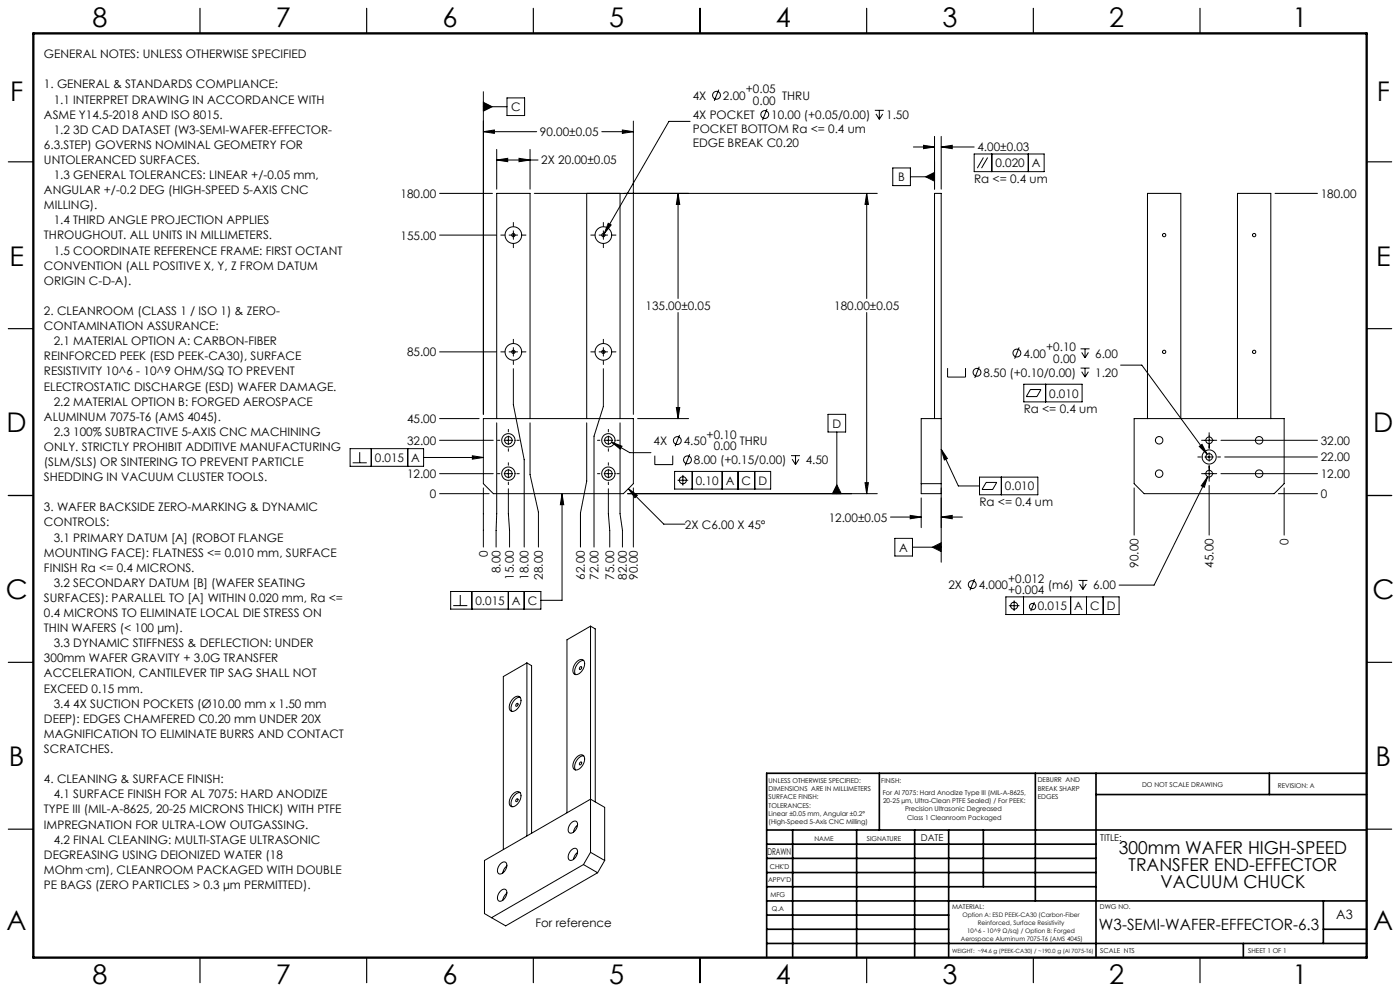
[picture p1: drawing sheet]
<svg xmlns="http://www.w3.org/2000/svg" width="420mm" height="297mm" viewBox="0 0 420 297" stroke-linecap="round" stroke-linejoin="round" font-family="sans-serif">
<g fill="none" stroke="#000" stroke-width=".3">
<path d="M145 30.7l2.7 1.3-2.7 1.3zM145 39.5l3.3-.5v1zM145 39.5h16M145 27.5v96.7M145 32h7.1M152.1 29.3h5.3v5.3h-5.3zM180.5 39.5h9.5M186.7 39l3.3 .5-3.3 .5zM190 36.3v87.9M207 36.4h-6.3l-19.4 33.6M215.6 26.9l-1.3 3.3M230.1 32.6l-1.3 3.4"/>
<path d="M262.5 33.1h2.6M262.8 34.1l1 1.7M263.8 33.1v2.7M264.8 34.1l-1 1.7M131.9 58h15.8M149 48l3.3-.6v1.1zM149 44.8v11.9M149 48h12.4M155.7 47.4l3.3 .6-3.3 .5zM159 44.8v11.9M160.3 58h102.9M176 58v67.5"/>
<path d="M186 58v67.5M203.4 58l.5 3.3h-1zM203.4 58v31.5M260 58l.5 3.3h-1zM260 58v31.5M267.8 50.3h5.3v5.3h-5.3zM273.1 53h7.3M274 44.1h6.4M277.1 43.5l3.3 .6-3.3 .5zM277.7 53l2.7-1.3v2.6zM280.4 40.9v15.8M282.4 44.1l3.3-.6v1.1z"/>
<path d="M282.4 40.9v15.8M282.4 44.1h9.9M292.3 46.2h20.9v5.2h-20.9zM295 47.2l-1.8 3.2M296.3 47.2l-1.8 3.2M297.5 46.2v5.2M308.5 46.2v5.2M382.5 58h12.7M131.9 70.5h17.1M150.2 70.5h1.3M152.7 70.5h2.6M154 66.7v1.2"/>
<path d="M154 69.2v2.5M154 73v1.2M156.6 70.5h1.2M177.2 70.5h1.3M179.7 70.5h2.6M181 66.7v1.2M181 69.2v2.5M181 73v1.2M182.5 66.9l.9 .5-2.1 2.6zM183.6 70.5h1.2M203.4 93.7v31.8M260 93.7v54.3"/>
<path d="M131.9 105.5h17.1M150.2 105.5h1.3M152.7 105.5h2.6M154 110.5v10.8l3.3 16.5v26.2M154 101.7v1.2M154 104.2v2.5M154 108v1.2M156.6 105.5h1.2M177.2 105.5h1.3M179.7 105.5h2.6M181 110.5v11.3l-2.8 8.9v33.3M181 101.7v1.2"/>
<path d="M181 104.2v2.5M181 108v1.2M183.6 105.5h1.2M284.3 110.3v2.7h5.4v-2.7M293.8 109.9l-1.4 3.4M305.7 104.1l-1.3 3.4M307.1 115.2h17.5v5.2h-17.5zM309.1 116.7h3.2l-1.2 2.2h-3.2zM313.7 115.2v5.2M324.2 104.5h2.7M324.2 110.3h2.7M324.5 105.6l1 1.6"/>
<path d="M324.5 111.4l1 1.6M325.5 104.5v2.7M325.5 110.3v2.7M326.5 105.6l-1 1.6M326.5 111.4l-1 1.6M336.2 109.4h6.3l19.7 26.8M105 134.5h22.1v5.3h-22.1zM105.8 138.7h4.2M107.9 135.5v3.2M111.4 134.5v5.3M122.3 134.5v5.3M127.1 137.1h17.9"/>
<path d="M131.9 125.5h11.8M131.9 132h16.1M141.7 136.6l3.3 .5-3.3 .5zM145 125.5h45v19.5l-3 3h-39l-3-3zM149 125.5v-67.5h10v67.5M149 126.7l-.2 37.3M149.2 132h.8M151.2 132h2.6M152.5 128.7v.7M152.5 130.7v2.5M152.5 134.5v.7M152.5 138.7v.7"/>
<path d="M155.1 132h.7M159 126.7v15.5l2.5 11.3v10.5M176 126.7v17.5l-1.9 9.6v10.2M179.2 132h.8M181.2 132h2.6M182.5 128.7v.7M182.5 130.7v2.5M182.5 134.5v.7M182.5 138.7v.7M183.5 132.5l3.1 1.2-.5 .9zM183.5 132.5l5.4 3.2h6.4M185.1 132h.7"/>
<path d="M186 126.7v27.3l.7 5v5M191.3 125.5h15.3M196.4 136.6v2.6h5.4v-2.6M202.9 122.2h1l-.5 3.3zM203.9 130.4l-1.4 3.3M206.9 136.1l-1.3 3.4M237.3 136.6h2.7M237.7 137.6l1 1.6M238.7 136.6v2.6M239.7 137.6l-1 1.6M248.4 124.2h5.3v5.3h-5.3zM251 129.5v18.5"/>
<path d="M280.4 125.5v-67.5h2v110.5M282.4 134.6l5.1 11h6.4M282.4 125.5h-6v22.5h6M282.4 134.6l1.8 2.8-.9 .5zM340.2 125.5h45v19.5l-3 3h-39l-3-3zM344.2 125.5v-67.5h10v67.5M359.3 137h.9M359.8 133.8l.8-.6 1.6 3zM360.5 132h4.5M361.5 137h2.5M362.7 129.7v4.7M362.7 135.7v2.5"/>
<path d="M362.7 139.5v4.7M365.3 137h.8M366.3 132h28.9M367.4 137h27.8M371.2 125.5v-67.5h10v67.5M131.9 148h14.8M131.9 142h16.1M145 146.2v17.8M149.2 142h.8M151.2 142h2.6M152.5 146.5v7.5l.4 5v5M152.5 140.7v2.5"/>
<path d="M152.5 144.5v.7M155.1 142h.7M168.6 148v31.9h-6.3M168.6 148l.5 3.3h-1zM179.2 142h.8M181.2 142h2.6M182.5 146.5v7.5l.4 5v5M182.5 140.7v2.5M182.5 144.5v.7M185.1 142h.7M188.3 148h74.9M188.5 146.5l2.7 1.9-.7 .8z"/>
<path d="M188.5 146.5l10.6 10.6h6.4M190 146.2v17.8M202.4 141.3h28.8v5.3h-28.8zM203.3 143.9h3.1M204.9 142.3v3.2M207.7 141.3v5.3M216.7 141.3v5.3M221.4 141.3v5.3M226.4 141.3v5.3M251 145.3l1.4 2.7h-2.7zM259.5 144.7h1l-.5 3.3zM267.2 155h9.2"/>
<path d="M273.1 154.5l3.3 .5-3.3 .5zM276.4 145h6M276.4 149.2v8.9M282.4 155l3.3-.5v1zM282.4 155h6.3M293.9 143h17.5v5.3h-17.5zM295.8 144.6h3.2l-1.2 2.1h-3.2zM300.4 143v5.3M340.2 146.2v14.2M360.5 142h4.5M362.3 142.9l-1 3.1-.9-.4zM362.3 142.9l-16.1 32.5h-10.5"/>
<path d="M362.7 145.5v14.9M366.3 142h28.9M383.5 148h11.7M385.2 146.2v14.2M135.2 177.3h27.1v5.3h-27.1zM138.1 178.3v3.2M141.6 177.3v5.3M152.5 177.3v5.3M157.3 177.3v5.3M268.5 161.3h5.2v5.3h-5.2zM273.7 164h8.7M279.7 164l2.7-1.3v2.6z"/>
<path d="M292.3 173.5l-1.3 3.4M301.8 178.9h33.9v5.3h-33.9zM304.2 179.9v3.2M307.1 178.9v5.3M321.2 178.9v5.3M323.5 174h2.7M323.9 175l1 1.6M324.9 174v2.6M325.9 175l-1 1.6M325.9 178.9v5.3M331 178.9v5.3M136 181.5h4.2"/>
<path d="M158.1 198.7l-7.1 4.1v51.8M158.1 198.7v51.8M158.1 198.7l1.4 .8v50.2M173.1 198.3a1.29 1.29 0 0 1 1.8-.5 1.29 1.29 0 0 1 .4 1.8 2.69 2.69 0 0 1-3 2.5 2.8 2.8 0 0 1 .8-3.8zM174 199.9l.3-.1a.47 .47 0 0 1 .1 .6 .47 .47 0 0 1-.6 .2zM175.1 197.9a3.2 3.2 0 0 0-2.4 4.3M177.2 187.7v67.7M177.2 187.7l1.4 .8v51.8M177.2 187.7l-7.1 4v51.9M302.7 181.5h3.1M310.3 180.4l-1.1 2.7M154 209.3a1.29 1.29 0 0 1 1.8-.5 1.29 1.29 0 0 1 .4 1.8 2.69 2.69 0 0 1-2.9 2.5 2.8 2.8 0 0 1 .7-3.8z"/>
<path d="M154.9 210.9l.3-.1a.47 .47 0 0 1 .1 .6 .47 .47 0 0 1-.6 .2zM156 209a3.2 3.2 0 0 0-2.4 4.2M154 237.9a1.29 1.29 0 0 1 1.8-.5 1.29 1.29 0 0 1 .4 1.8 2.69 2.69 0 0 1-2.9 2.5 2.8 2.8 0 0 1 .7-3.8zM154.9 239.5l.3-.1a.47 .47 0 0 1 .1 .6 .47 .47 0 0 1-.6 .2zM156 237.5a3.2 3.2 0 0 0-2.4 4.3M173.1 226.8a1.29 1.29 0 0 1 1.8-.4 1.29 1.29 0 0 1 .4 1.8 2.69 2.69 0 0 1-3 2.4 2.8 2.8 0 0 1 .8-3.8zM174 228.5l.3-.2a.47 .47 0 0 1 .1 .6 .47 .47 0 0 1-.6 .2zM175.1 226.5a3.2 3.2 0 0 0-2.4 4.3M150.2 258.9a1.06 1.06 0 0 1 1.5-.5 1.06 1.06 0 0 1 .3 1.6 2.05 2.05 0 0 1-2.5 1.8 2.35 2.35 0 0 1 .7-2.9zM152 259.5a3.2 3.2 0 0 0-1.2 2.1M171.4 254.8a1.06 1.06 0 0 1 1.5-.5 1.06 1.06 0 0 1 .3 1.6 2.05 2.05 0 0 1-2.5 1.8 2.35 2.35 0 0 1 .7-2.9zM171.4 246.6a1.06 1.06 0 0 1 1.5-.4 1.06 1.06 0 0 1 .3 1.5 2.05 2.05 0 0 1-2.5 1.8 2.35 2.35 0 0 1 .7-2.9z"/>
<path d="M173.3 255.5a3.2 3.2 0 0 0-1.3 2.1M173.3 247.3a3.2 3.2 0 0 0-1.3 2.1M175 259.1l4.3 2.5M175 259.1l-27.5 15.9M177.2 255.4l4.2 2.5M177.2 255.4l-2.2 3.7M181.4 257.9l-2.1 3.7M181.4 257.9v-15.9l-4.2-2.5-31.9 18.4v15.9l6.4 3.7 27.6-15.9M150.2 267a1.06 1.06 0 0 1 1.5-.4 1.06 1.06 0 0 1 .3 1.5 2.05 2.05 0 0 1-2.5 1.8 2.35 2.35 0 0 1 .7-2.9zM152 267.7a3.2 3.2 0 0 0-1.2 2.1"/>
<circle cx="215" cy="28.6" r="1.18"/>
<circle cx="229.4" cy="34.3" r="1.18"/>
<circle cx="154" cy="70.5" r="2.5"/>
<circle cx="154" cy="70.5" r=".5"/>
<circle cx="181" cy="70.5" r="2.5"/>
<circle cx="181" cy="70.5" r=".5"/>
<circle cx="349.2" cy="70.5" r=".5"/>
<circle cx="376.2" cy="70.5" r=".5"/>
<circle cx="154" cy="105.5" r="2.5"/>
<circle cx="154" cy="105.5" r=".5"/>
<circle cx="181" cy="105.5" r="2.5"/>
<circle cx="181" cy="105.5" r=".5"/>
<circle cx="293.1" cy="111.6" r="1.18"/>
<circle cx="305.1" cy="105.8" r="1.18"/>
<circle cx="349.2" cy="105.5" r=".5"/>
<circle cx="376.2" cy="105.5" r=".5"/>
<circle cx="152.5" cy="132" r="2"/>
<circle cx="152.5" cy="132" r="1.12"/>
<circle cx="182.5" cy="132" r="1.12"/>
<circle cx="182.5" cy="132" r="2"/>
<circle cx="203.2" cy="132" r="1.18"/>
<circle cx="206.2" cy="137.8" r="1.18"/>
<circle cx="347.7" cy="132" r="1.12"/>
<circle cx="362.7" cy="132" r="1"/>
<circle cx="362.7" cy="137" r="2.12"/>
<circle cx="362.7" cy="137" r="1"/>
<circle cx="377.7" cy="132" r="1.13"/>
<circle cx="152.5" cy="142" r="1.13"/>
<circle cx="152.5" cy="142" r="2"/>
<circle cx="182.5" cy="142" r="1.13"/>
<circle cx="182.5" cy="142" r="2"/>
<circle cx="204.9" cy="143.9" r="1.06"/>
<circle cx="347.7" cy="142" r="1.12"/>
<circle cx="362.7" cy="142" r="1"/>
<circle cx="377.7" cy="142" r="1.12"/>
<circle cx="291.7" cy="175.2" r="1.18"/>
<circle cx="304.2" cy="181.5" r="1.06"/>
<circle cx="309.8" cy="181.8" r=".94"/>
</g>
<g fill="none" stroke="#000" stroke-width=".35">
<path d="M60 2.5v7.5M110 2.5v7.5M160 2.5v7.5M210 2.5v7.5M260 2.5v7.5M310 2.5v7.5M360 2.5v7.5M2.5 48.5h7.5M410 48.5h7.5M2.5 98.5h7.5M410 98.5h7.5M2.5 148.5h7.5"/>
<path d="M410 148.5h7.5M2.5 198.5h7.5M410 198.5h7.5M2.5 248.5h7.5M410 248.5h7.5M60 287v7.5M110 287v7.5M160 287v7.5M210 287v7.5M260 287v7.5M310 287v7.5M360 287v7.5"/>
</g>
<g fill="none" stroke="#000" stroke-width=".5">
<path d="M263.8 231.8v17M310.6 231.8v38.2M328.8 231.8v55.2M328.8 238.1h81.2M380.8 231.8v6.3M410 231.8h-180v55.2M230 248.8h180M230 257.3h98.8M230 253h98.8M237.8 248.8v38.2M257 248.8v38.2M274.4 248.8v38.2"/>
<path d="M284.6 248.8v38.2M295 248.8v17M230 265.8h98.8M230 261.5h98.8M230 278.5h54.6M230 274.3h54.6M230 270h180M397 278.5h13M397 270v12.8M230 282.8h180M373 282.8v4.2"/>
</g>
<path d="M10 10h400v277h-400z" fill="none" stroke="#000" stroke-width=".7"/>
<g fill="#000">
<path d="M145 39.5l3.3-.5v1zM186.7 39l3.3 .5-3.3 .5zM260 58l.5 3.3h-1zM259.5 144.7h1l-.5 3.3zM202.9 122.2h1l-.5 3.3zM203.4 58l.5 3.3h-1zM188.5 146.5l2.7 1.9-.7 .8zM149 48l3.3-.6v1.1zM155.7 47.4l3.3 .6-3.3 .5zM182.5 66.9l-1.2 3.1 2.1-2.6zM183.5 132.5l2.6 2.1 .5-.9zM282.4 44.1l3.3-.6v1.1zM277.1 43.5l3.3 .6-3.3 .5zM273.1 154.5l3.3 .5-3.3 .5zM282.4 155l3.3-.5v1zM359.8 133.8l2.4 2.4-1.6-3zM362.3 142.9l-1.9 2.7 .9 .4z"/>
<path d="M141.7 136.6l3.3 .5-3.3 .5zM168.6 148l.5 3.3h-1zM145 30.7l2.7 1.3-2.7 1.3zM251 145.3l1.4 2.7h-2.7zM282.4 134.6l1.8 2.8-.9 .5zM279.7 164l2.7 1.3v-2.6zM277.7 53l2.7 1.3v-2.6z"/>
</g>
<g font-size="8.1">
<text x="27.8" y="8">8</text>
<text x="82.8" y="8">7</text>
<text x="132.8" y="8">6</text>
<text x="182.8" y="8">5</text>
<text x="232.8" y="8">4</text>
<text x="282.8" y="8">3</text>
<text x="332.8" y="8">2</text>
<text x="387.8" y="8">1</text>
<text x="3" y="30.4">F</text>
<text x="413" y="30.4">F</text>
<text x="2.8" y="79.6">E</text>
<text x="412.8" y="79.6">E</text>
<text x="2" y="129.6">D</text>
<text x="412" y="129.6">D</text>
<text x="1.7" y="179.6">C</text>
<text x="411.7" y="179.6">C</text>
<text x="2.7" y="229.6">B</text>
<text x="412.7" y="229.6">B</text>
<text x="2" y="278.9">A</text>
<text x="412" y="278.9">A</text>
<text x="27.8" y="295">8</text>
<text x="82.8" y="295">7</text>
<text x="132.8" y="295">6</text>
<text x="182.8" y="295">5</text>
<text x="232.8" y="295">4</text>
<text x="282.8" y="295">3</text>
<text x="332.8" y="295">2</text>
<text x="387.8" y="295">1</text>
</g>
<g font-size="5.3">
<text x="335.7" y="256">300mm WAFER HIGH-SPEED</text>
<text x="338.6" y="261.1">TRANSFER END-EFFECTOR</text>
<text x="348.2" y="266.2">VACUUM CHUCK</text>
</g>
<text font-size="4.7" x="329.7" y="278.8">W3-SEMI-WAFER-EFFECTOR-6.3</text>
<text font-size="3.9" x="400.9" y="275.5">A3</text>
<g font-size="3.5">
<text x="13.2" y="17.5">GENERAL NOTES: UNLESS OTHERWISE SPECIFIED</text>
<text x="13.2" y="26.5">1. GENERAL &amp; STANDARDS COMPLIANCE:</text>
<text x="207.8" y="29.9">4X</text>
<text x="216.9" y="29.9">2.00</text>
<text x="223.7" y="27.9">+0.05</text>
<text x="234.7" y="29.9">THRU</text>
<text x="13.2" y="35.6">ASME Y14.5-2018 AND ISO 8015.</text>
<text x="16.1" y="31">1.1 INTERPRET DRAWING IN ACCORDANCE WITH</text>
<text x="153.3" y="33.3">C</text>
<text x="207.8" y="35.7">4X POCKET</text>
<text x="225.9" y="31.5">0.00</text>
<text x="231.4" y="35.7">10.00 (+0.05/0.00)</text>
<text x="265.9" y="35.7">1.50</text>
<text x="16.1" y="40.1">1.2 3D CAD DATASET (W3-SEMI-WAFER-EFFECTOR-</text>
<text x="162" y="40.8">90.00±0.05</text>
<text x="207.8" y="39.9">POCKET BOTTOM Ra &lt;= 0.4 um</text>
<text x="13.2" y="44.6">6.3.STEP) GOVERNS NOMINAL GEOMETRY FOR</text>
<text x="207.8" y="44.1">EDGE BREAK C0.20</text>
<text x="293.2" y="45.4">4.00±0.03</text>
<text x="13.2" y="49.1">UNTOLERANCED SURFACES.</text>
<text x="16.1" y="53.7">1.3 GENERAL TOLERANCES: LINEAR +/-0.05 mm,</text>
<text x="162.4" y="49.3">2X 20.00±0.05</text>
<text x="298.6" y="50.1">0.020</text>
<text x="309.6" y="50.1">A</text>
<text x="13.2" y="58.2">ANGULAR +/-0.2 DEG (HIGH-SPEED 5-AXIS CNC</text>
<text x="120.1" y="59.3">180.00</text>
<text x="269.5" y="54.3">B</text>
<text x="292.3" y="54.9">Ra &lt;= 0.4 um</text>
<text x="396.2" y="59.3">180.00</text>
<text x="13.2" y="62.7">MILLING).</text>
<text x="13.2" y="71.8">THROUGHOUT. ALL UNITS IN MILLIMETERS.</text>
<text x="16.1" y="67.2">1.4 THIRD ANGLE PROJECTION APPLIES</text>
<text x="120.1" y="71.8">155.00</text>
<text x="16.1" y="76.3">1.5 COORDINATE REFERENCE FRAME: FIRST OCTANT</text>
<text x="13.2" y="80.8">CONVENTION (ALL POSITIVE X, Y, Z FROM DATUM</text>
<text x="13.2" y="85.4">ORIGIN C-D-A).</text>
<text x="13.2" y="94.4">2. CLEANROOM (CLASS 1 / ISO 1) &amp; ZERO-</text>
<text x="193.7" y="92.9">135.00±0.05</text>
<text x="250.3" y="92.9">180.00±0.05</text>
<text x="13.2" y="98.9">CONTAMINATION ASSURANCE:</text>
<text x="13.2" y="108">REINFORCED PEEK (ESD PEEK-CA30), SURFACE</text>
<text x="16.1" y="103.5">2.1 MATERIAL OPTION A: CARBON-FIBER</text>
<text x="122.1" y="106.8">85.00</text>
<text x="307" y="107.1">4.00</text>
<text x="313.8" y="105.2">+0.10</text>
<text x="328.6" y="107.1">6.00</text>
<text x="13.2" y="112.5">RESISTIVITY 10^6 - 10^9 OHM/SQ TO PREVENT</text>
<text x="295" y="112.9">8.50 (+0.10/0.00)</text>
<text x="316" y="108.7">0.00</text>
<text x="328.6" y="112.9">1.20</text>
<text x="13.2" y="117">ELECTROSTATIC DISCHARGE (ESD) WAFER DAMAGE.</text>
<text x="314.8" y="119.1">0.010</text>
<text x="16.1" y="121.6">2.2 MATERIAL OPTION B: FORGED AEROSPACE</text>
<text x="307.1" y="123.9">Ra &lt;= 0.4 um</text>
<text x="13.2" y="126.1">ALUMINUM 7075-T6 (AMS 4045).</text>
<text x="16.1" y="130.6">2.3 100% SUBTRACTIVE 5-AXIS CNC MACHINING</text>
<text x="122.1" y="126.8">45.00</text>
<text x="212" y="131.4">+0.10</text>
<text x="249.7" y="128.2">D</text>
<text x="13.2" y="135.1">ONLY. STRICTLY PROHIBIT ADDITIVE MANUFACTURING</text>
<text x="122.1" y="133.3">32.00</text>
<text x="196.1" y="133.4">4X</text>
<text x="205.1" y="133.4">4.50</text>
<text x="214.1" y="134.9">0.00</text>
<text x="221.9" y="133.4">THRU</text>
<text x="396.2" y="133.3">32.00</text>
<text x="13.2" y="139.7">(SLM/SLS) OR SINTERING TO PREVENT PARTICLE</text>
<text x="112.5" y="138.4">0.015</text>
<text x="122.1" y="143.3">12.00</text>
<text x="123.4" y="138.4">A</text>
<text x="208.2" y="139.2">8.00 (+0.15/0.00)</text>
<text x="241.7" y="139.2">4.50</text>
<text x="396.2" y="143.3">12.00</text>
<text x="396.2" y="138.3">22.00</text>
<text x="13.2" y="144.2">SHEDDING IN VACUUM CLUSTER TOOLS.</text>
<text x="128.9" y="149.3">0</text>
<text x="208.7" y="145.3">0.10</text>
<text x="217.7" y="145.3">A</text>
<text x="222.5" y="145.3">C</text>
<text x="227.5" y="145.3">D</text>
<text x="301.5" y="147">0.010</text>
<text x="396.2" y="149.3">0</text>
<text x="13.2" y="153.2">3. WAFER BACKSIDE ZERO-MARKING &amp; DYNAMIC</text>
<text x="293.9" y="151.7">Ra &lt;= 0.4 um</text>
<text x="13.2" y="157.8">CONTROLS:</text>
<text x="205.5" y="158.4">2X C6.00 X 45°</text>
<text x="248.6" y="156.3">12.00±0.05</text>
<text x="13.2" y="166.8">MOUNTING FACE): FLATNESS &lt;= 0.010 mm, SURFACE</text>
<text x="16.1" y="162.3">3.1 PRIMARY DATUM [A] (ROBOT FLANGE</text>
<text x="146.3" y="166.9" transform="rotate(-90 146.3 166.9)">0</text>
<text x="269.8" y="165.3">A</text>
<text x="386.6" y="163.3" transform="rotate(-90 386.6 163.3)">0</text>
<text x="13.2" y="171.4">FINISH Ra &lt;= 0.4 MICRONS.</text>
<text x="150.2" y="171.8" transform="rotate(-90 150.2 171.8)">8.00</text>
<text x="154.2" y="173.7" transform="rotate(-90 154.2 173.7)">15.00</text>
<text x="158.6" y="173.7" transform="rotate(-90 158.6 173.7)">18.00</text>
<text x="162.9" y="173.7" transform="rotate(-90 162.9 173.7)">28.00</text>
<text x="175.5" y="173.7" transform="rotate(-90 175.5 173.7)">62.00</text>
<text x="179.5" y="173.7" transform="rotate(-90 179.5 173.7)">72.00</text>
<text x="184.3" y="173.7" transform="rotate(-90 184.3 173.7)">75.00</text>
<text x="188.1" y="173.7" transform="rotate(-90 188.1 173.7)">82.00</text>
<text x="191.3" y="173.7" transform="rotate(-90 191.3 173.7)">90.00</text>
<text x="341.6" y="170.1" transform="rotate(-90 341.6 170.1)">90.00</text>
<text x="364.1" y="170.1" transform="rotate(-90 364.1 170.1)">45.00</text>
<text x="16.1" y="175.9">3.2 SECONDARY DATUM [B] (WAFER SEATING</text>
<text x="284.5" y="176.5">2X</text>
<text x="293.6" y="176.5">4.000</text>
<text x="302.4" y="174.6">+0.012</text>
<text x="302.4" y="178.1">+0.004</text>
<text x="314.3" y="176.5">(m6)</text>
<text x="327.9" y="176.5">6.00</text>
<text x="13.2" y="180.4">SURFACES): PARALLEL TO [A] WITHIN 0.020 mm, Ra &lt;=</text>
<text x="13.2" y="184.9">0.4 MICRONS TO ELIMINATE LOCAL DIE STRESS ON</text>
<text x="142.6" y="181.2">0.015</text>
<text x="153.6" y="181.2">A</text>
<text x="158.3" y="181.2">C</text>
<text x="311.3" y="182.9">0.015</text>
<text x="322.3" y="182.9">A</text>
<text x="327" y="182.9">C</text>
<text x="332" y="182.9">D</text>
<text x="13.2" y="189.5">THIN WAFERS (&lt; 100 µm).</text>
<text x="16.1" y="194">3.3 DYNAMIC STIFFNESS &amp; DEFLECTION: UNDER</text>
<text x="13.2" y="198.5">300mm WAFER GRAVITY + 3.0G TRANSFER</text>
<text x="13.2" y="203">ACCELERATION, CANTILEVER TIP SAG SHALL NOT</text>
<text x="13.2" y="207.6">EXCEED 0.15 mm.</text>
<text x="16.1" y="212.1">3.4 4X SUCTION POCKETS (Ø10.00 mm x 1.50 mm</text>
<text x="13.2" y="216.6">DEEP): EDGES CHAMFERED C0.20 mm UNDER 20X</text>
<text x="13.2" y="221.1">MAGNIFICATION TO ELIMINATE BURRS AND CONTACT</text>
<text x="13.2" y="225.7">SCRATCHES.</text>
<text x="13.2" y="234.7">4. CLEANING &amp; SURFACE FINISH:</text>
<text x="16.1" y="239.3">4.1 SURFACE FINISH FOR AL 7075: HARD ANODIZE</text>
<text x="13.2" y="243.8">TYPE III (MIL-A-8625, 20-25 MICRONS THICK) WITH PTFE</text>
<text x="13.2" y="248.3">IMPREGNATION FOR ULTRA-LOW OUTGASSING.</text>
<text x="13.2" y="257.4">DEGREASING USING DEIONIZED WATER (18</text>
<text x="16.1" y="252.8">4.2 FINAL CLEANING: MULTI-STAGE ULTRASONIC</text>
<text x="13.2" y="261.9">MOhm·cm), CLEANROOM PACKAGED WITH DOUBLE</text>
<text x="13.2" y="266.4">PE BAGS (ZERO PARTICLES &gt; 0.3 µm PERMITTED).</text>
<text x="160.7" y="277.7">For reference</text>
</g>
<g font-size="2.8">
<text x="276.2" y="252">DATE</text>
<text x="230.2" y="256.3">DRAWN</text>
<text x="330.1" y="252.1">TITLE:</text>
</g>
<g font-size="2">
<text x="230.6" y="234.6">UNLESS OTHERWISE SPECIFIED:</text>
<text x="230.6" y="237.1">DIMENSIONS ARE IN MILLIMETERS</text>
<text x="230.6" y="239.6">SURFACE FINISH:</text>
<text x="264.4" y="234.6">FINISH:</text>
<text x="264.8" y="238.1">For Al 7075: Hard Anodize Type III (MIL-A-8625,</text>
<text x="311.3" y="234.5">DEBURR AND</text>
<text x="311.3" y="237">BREAK SHARP</text>
<text x="311.3" y="239.5">EDGES</text>
<text x="342.6" y="236">DO NOT SCALE DRAWING</text>
<text x="383.3" y="236.2">REVISION: A</text>
<text x="230.6" y="242.1">TOLERANCES:</text>
<text x="230.6" y="244.6">Linear ±0.05 mm, Angular ±0.2°</text>
<text x="264.9" y="240.6">20-25 µm, Ultra-Clean PTFE Sealed) / For PEEK:</text>
<text x="271.5" y="243.1">Precision Ultrasonic Degreased</text>
<text x="272.2" y="245.6">Class 1 Cleanroom Packaged</text>
<text x="230.6" y="247.1">(High-Speed 5-Axis CNC Milling)</text>
<text x="244.3" y="252">NAME</text>
<text x="260" y="251.9">SIGNATURE</text>
<text x="230.9" y="260.3">CHK'D</text>
<text x="230.4" y="264.4">APPV'D</text>
<text x="231.1" y="268.8">MFG</text>
<text x="231.5" y="273">Q.A</text>
<text x="285.6" y="272.5">MATERIAL:</text>
<text x="330" y="272.5">DWG NO.</text>
<text x="330.1" y="285.6">SCALE NTS</text>
<text x="374.5" y="285.6">SHEET 1 OF 1</text>
</g>
<g font-size="1.9">
<text x="288.7" y="274.8">Option A: ESD PEEK-CA30 (Carbon-Fiber</text>
<text x="290.2" y="279.6">10^6 - 10^9 Ω/sq) / Option B: Forged</text>
<text x="293.3" y="277.2">Reinforced, Surface Resistivity</text>
<text x="288.3" y="282">Aerospace Aluminum 7075-T6 (AMS 4045)</text>
</g>
<text font-size="1.7" x="285.6" y="285.6">WEIGHT: ~94.6 g (PEEK-CA30) / ~190.0 g (Al 7075-T6)</text>
</svg>
